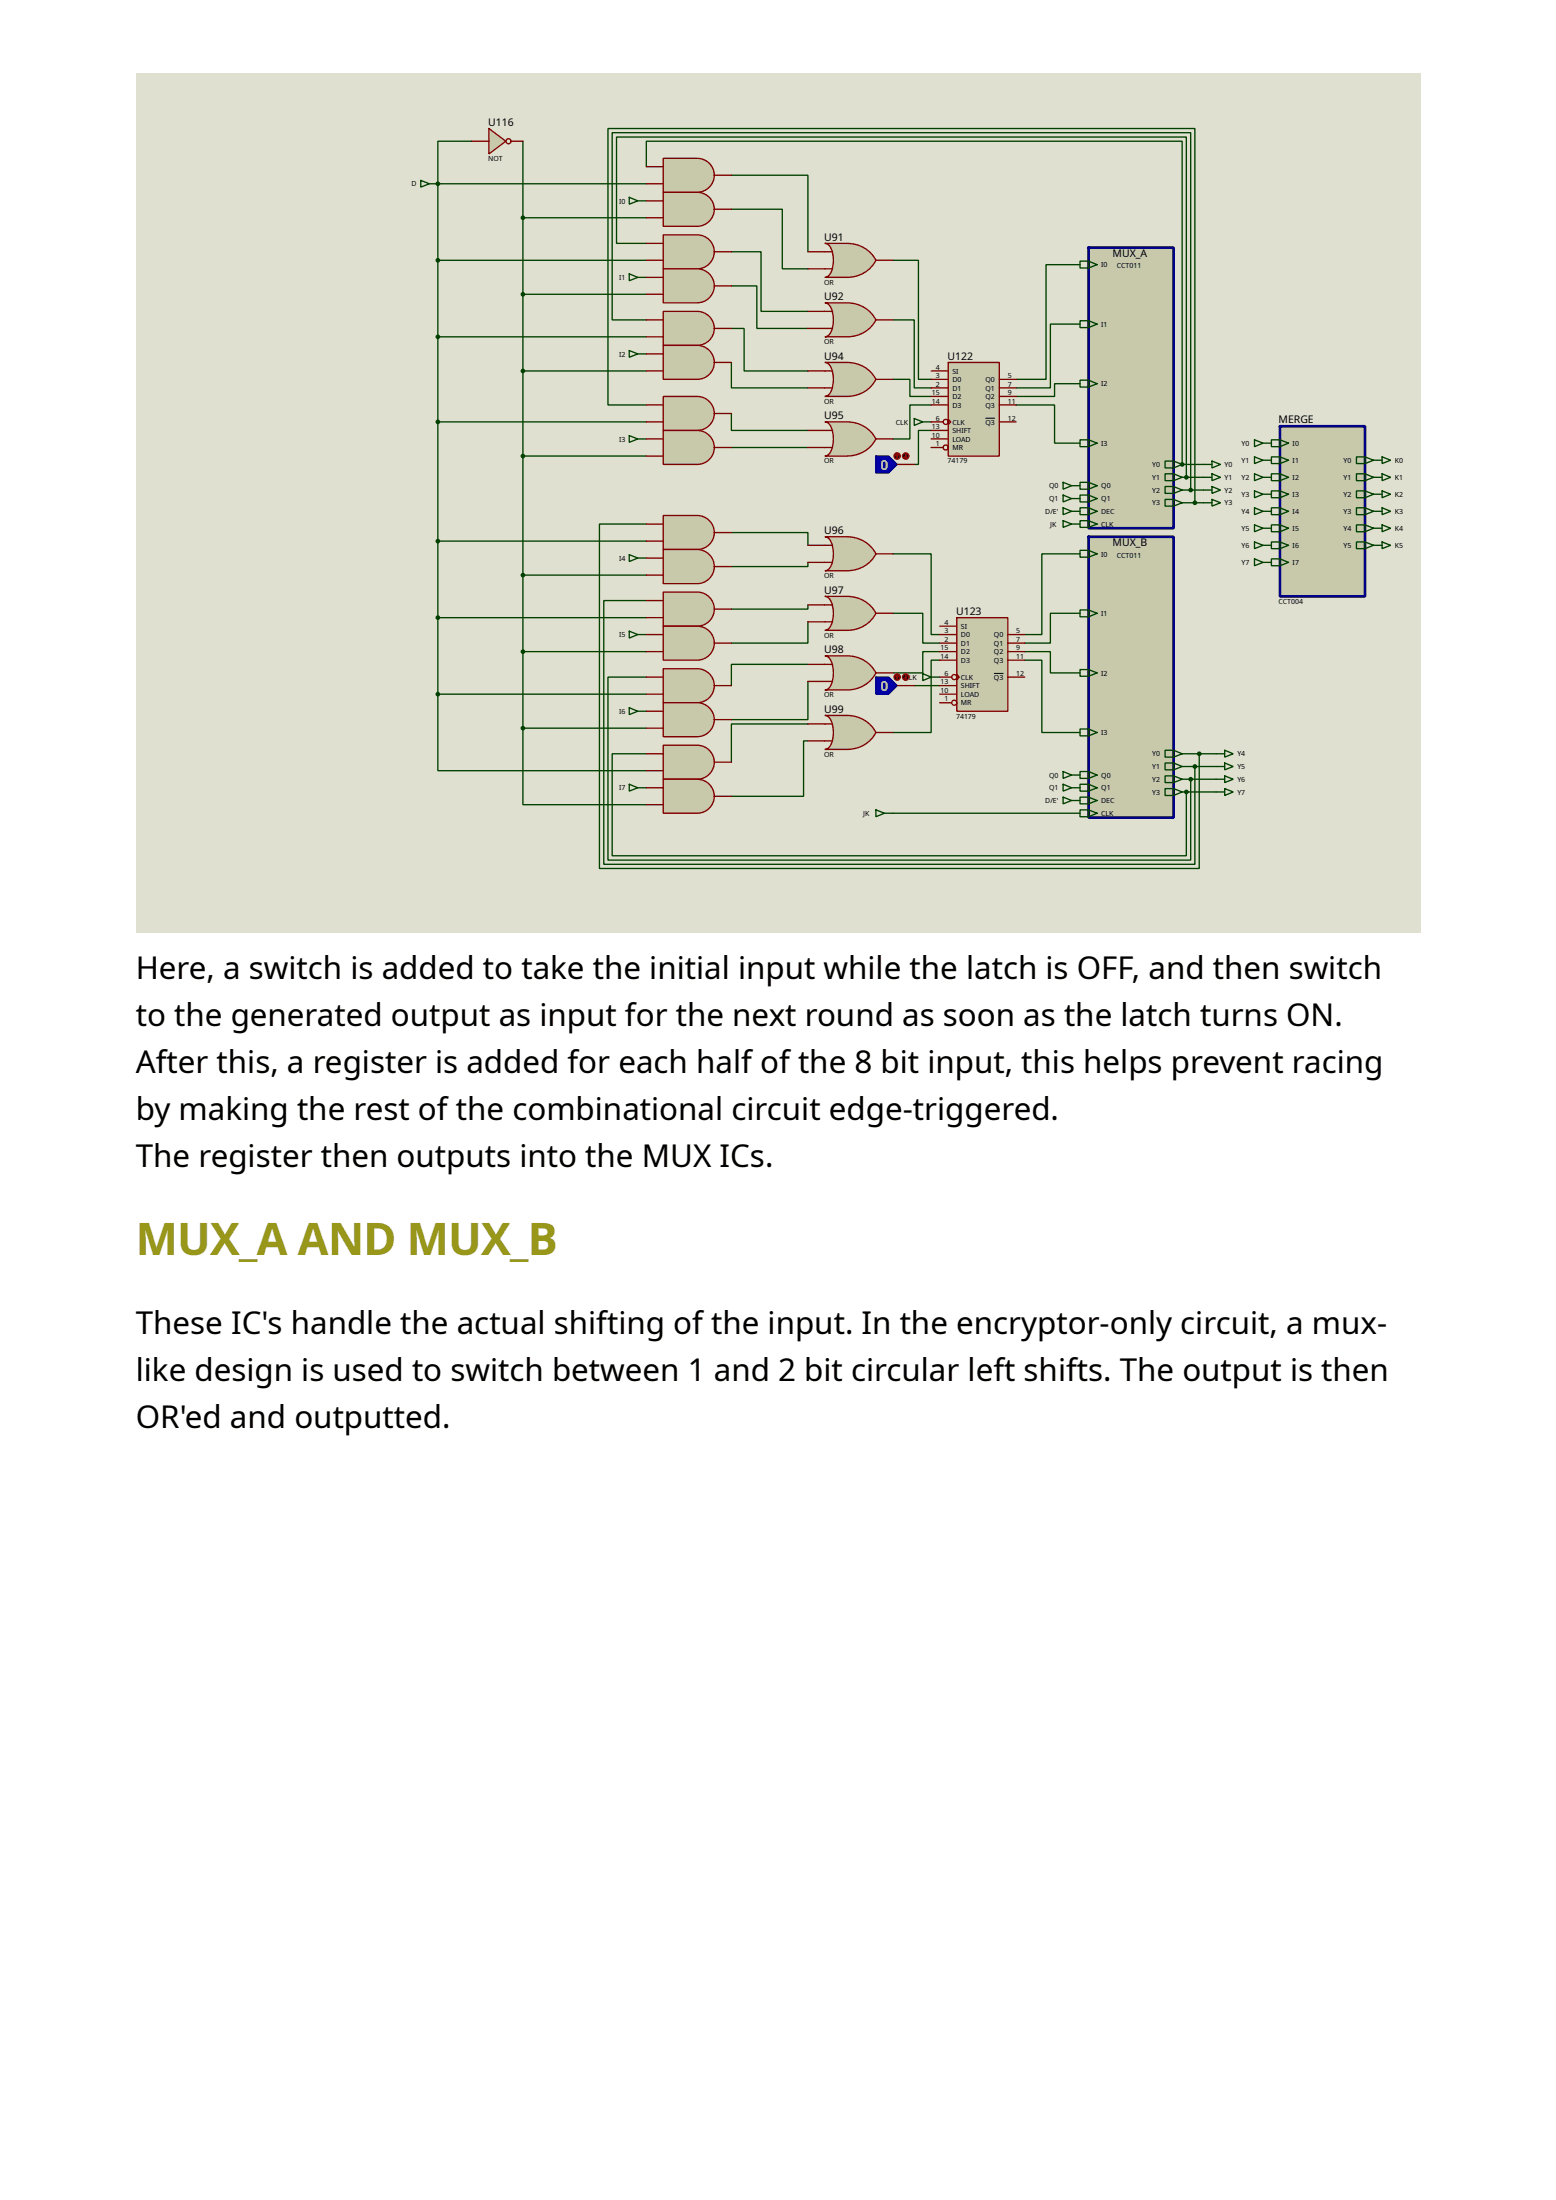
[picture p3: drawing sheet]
<svg xmlns="http://www.w3.org/2000/svg" width="210mm" height="297mm" viewBox="0 0 210 297" stroke-linecap="round" stroke-linejoin="round" font-family="sans-serif">
<path d="M18.3 9.9h173.6v116.1h-173.6z" fill-rule="evenodd" fill="#e0e0d0"/>
<g fill="none" stroke="#004000" stroke-width=".18">
<path d="M63.7 19.1h-4.5v5.7M70.6 19.1v79.3M59.2 35.2h28.1M59.2 24.8v69M59.2 24.8h28.1M70.6 29.4h16.7M70.6 39.8h16.7M87.3 32.9h-4v-14.4h77v46M87.3 22.5v-3.4h72.4v43.7h2.9M98.8 23.7h10.4v10.3M98.8 34h4v8.1h6.4M98.8 28.3h6.9v8h3.5"/>
<path d="M98.8 38.6h3.5v5.8h6.9M120.6 35.2h3.5v16.1h1.7M145.9 35.8h-4.6v15.5h-4M59.2 57h28.1M59.2 45.5h28.1M70.6 50.1h16.7M87.3 43.2h-4.6v-25.3h78.2v48.3M87.3 54.7h-5.2v-37.3h79.3v50.6M98.8 44.4h1.7v5.7h8.7M98.8 55.9v2.3h10.4M98.8 49v3.4h10.4M120.6 43.2h2.9v9.2h2.3"/>
<path d="M120.6 51.3h2.3v2.3h2.9M125.8 54.7h-2.9v4.6h-2.3M125.8 58.2h-1.7v4.6h-.6M137.3 54.7h5.2v5.2h3.4M145.9 43.8h-4v8.6h-4.6M145.9 51.9h-3.4v1.7h-5.2M59.2 73.1h28.1M70.6 61.6h16.7M70.6 77.7h16.7M87.3 70.8h-6.3v46.6h81v-15.5M98.8 72h10.4v1.7M98.8 60.5h10.4"/>
<path d="M109.2 76v.6h-10.4M120.6 74.9h5.2v10.9h1.2M145.9 74.9h-5.1v10.9h-2.3M159.7 64.5h2.9M159.7 66.2h2.9M159.7 68h2.9M59.2 93.8v10.4h28.1M59.2 93.8h28.1M59.2 83.5h28.1M70.6 98.4v10.4h16.7M70.6 88.1h16.7M70.6 98.4h16.7"/>
<path d="M87.3 91.5h-5.2v24.8h78.8v-11M87.3 81.2h-5.7v35.6h79.8v-13.2M109.2 81.8v.5h-10.4M109.2 89.8h-10.4v2.9M109.2 97.9h-10.4v5.1M109.2 84v2.9h-10.4M109.2 92.1v5.2h-10.4M120.6 82.9h4.1v4h2.3M123.5 92.7h3.5M127 88.1h-2.3v2.8h-4.1M127 89.2h-1.2v9.8h-5.2M138.5 88.1h3.4v2.8h4"/>
<path d="M138.5 89.2h2.3v9.8h5.1M145.9 82.9h-4v4h-3.4M87.3 101.9h-4.6v13.8h77.6v-8.7M109.2 100.1h-.6v7.5h-9.8M120.6 109.9h25.3M159.7 107h4.6M159.7 105.3h4.6M159.7 103.6h4.6M159.7 101.9h4.6"/>
</g>
<path d="M147.1 72.5h11.5v38h-11.5z" fill-rule="evenodd" fill="#c8c8aa"/>
<path d="M147.1 72.5h11.5v38h-11.5z" fill="none" stroke="#000080" stroke-width=".36"/>
<g fill="none" stroke="#004000" stroke-width=".18">
<path d="M85 26.7l1.2 .4-1.2 .5zM85 37l1.2 .5-1.2 .4zM86.2 27.1h1.1M86.2 37.5h1.1M85 47.4l1.2 .4-1.2 .5zM85 58.9l1.2 .4-1.2 .5zM86.2 47.8h1.1M86.2 59.3h1.1M162.6 62.8h1.1M162.6 64.5h1.1M162.6 66.2h1.1M162.6 68h1.1"/>
<path d="M163.7 62.3l1.2 .5-1.2 .4zM163.7 64l1.2 .5-1.2 .5zM163.7 65.8l1.2 .4-1.2 .5zM163.7 67.5l1.2 .5-1.2 .4zM118.3 109.5l1.2 .4-1.2 .5zM119.5 109.9h1.1M145.9 109.5h1.2l1.1 .4-1.1 .5h-1.2zM147.1 109.5v.9M157.4 101.4h1.2l1.1 .5-1.1 .4h-1.2zM157.4 103.1h1.2l1.1 .5-1.1 .5h-1.2zM157.4 104.9h1.2l1.1 .4-1.1 .5h-1.2zM157.4 106.6h1.2l1.1 .4-1.1 .5h-1.2z"/>
<path d="M158.6 101.4v.9M158.6 103.1v1M158.6 104.9v.9M158.6 106.6v.9M164.3 101.9h1.2M164.3 103.6h1.2M164.3 105.3h1.2M164.3 107h1.2M165.5 101.4l1.1 .5-1.1 .4zM165.5 103.1l1.1 .5-1.1 .5zM165.5 104.9l1.1 .4-1.1 .5zM165.5 106.6l1.1 .4-1.1 .5z"/>
</g>
<path d="M111.4 32.9h3a4.3 4.3 0 0 1 3.9 2.3 4.3 4.3 0 0 1-3.9 2.3h-3a1.27 1.27 0 0 0 1.1-1.2 3.9 3.9 0 0 0-.4-3.1l-.3-.2z" fill-rule="evenodd" fill="#c8c8aa"/>
<path d="M109.2 34h3.3M109.2 36.3h3.3M111.4 32.9h3a4.3 4.3 0 0 1 3.9 2.3 4.3 4.3 0 0 1-3.9 2.3h-3a1.27 1.27 0 0 0 1.1-1.2 3.9 3.9 0 0 0-.4-3.1l-.3-.2zM118.3 35.2h2.3" fill="none" stroke="#800000" stroke-width=".18"/>
<path d="M111.4 40.9h3a4.3 4.3 0 0 1 3.9 2.3 4.3 4.3 0 0 1-3.9 2.3h-3a1.26 1.26 0 0 0 1.1-1.1 4 4 0 0 0-.4-3.2l-.3-.2z" fill-rule="evenodd" fill="#c8c8aa"/>
<path d="M109.2 42.1h3.3M109.2 44.4h3.3M111.4 40.9h3a4.3 4.3 0 0 1 3.9 2.3 4.3 4.3 0 0 1-3.9 2.3h-3a1.26 1.26 0 0 0 1.1-1.1 4 4 0 0 0-.4-3.2l-.3-.2zM118.3 43.2h2.3" fill="none" stroke="#800000" stroke-width=".18"/>
<path d="M111.4 49h3a4.3 4.3 0 0 1 3.9 2.3 4.3 4.3 0 0 1-3.9 2.3h-3a1.27 1.27 0 0 0 1.1-1.2 3.9 3.9 0 0 0-.4-3.1l-.3-.2z" fill-rule="evenodd" fill="#c8c8aa"/>
<path d="M109.2 50.1h3.3M109.2 52.4h3.3M111.4 49h3a4.3 4.3 0 0 1 3.9 2.3 4.3 4.3 0 0 1-3.9 2.3h-3a1.27 1.27 0 0 0 1.1-1.2 3.9 3.9 0 0 0-.4-3.1l-.3-.2zM118.3 51.3h2.3" fill="none" stroke="#800000" stroke-width=".18"/>
<path d="M111.4 57h3a4.3 4.3 0 0 1 3.9 2.3 4.3 4.3 0 0 1-3.9 2.3h-3a1.27 1.27 0 0 0 1.1-1.1 4 4 0 0 0-.4-3.2l-.3-.2z" fill-rule="evenodd" fill="#c8c8aa"/>
<path d="M109.2 58.2h3.3M111.4 57h3a4.3 4.3 0 0 1 3.9 2.3 4.3 4.3 0 0 1-3.9 2.3h-3a1.27 1.27 0 0 0 1.1-1.1 4 4 0 0 0-.4-3.2l-.3-.2zM118.3 59.3h2.3M109.2 60.5h3.3" fill="none" stroke="#800000" stroke-width=".18"/>
<path d="M145.9 74.4h1.2l1.1 .5-1.1 .4h-1.2zM147.1 74.4v.9" fill="none" stroke="#004000" stroke-width=".18"/>
<path d="M111.4 72.5h3a4.3 4.3 0 0 1 3.9 2.4 4.3 4.3 0 0 1-3.9 2.2h-3a1.26 1.26 0 0 0 1.1-1.1 4 4 0 0 0-.4-3.1l-.3-.3z" fill-rule="evenodd" fill="#c8c8aa"/>
<path d="M109.2 73.7h3.3M109.2 76h3.3M111.4 72.5h3a4.3 4.3 0 0 1 3.9 2.4 4.3 4.3 0 0 1-3.9 2.2h-3a1.26 1.26 0 0 0 1.1-1.1 4 4 0 0 0-.4-3.1l-.3-.3zM118.3 74.9h2.3" fill="none" stroke="#800000" stroke-width=".18"/>
<path d="M145.9 82.4h1.2l1.1 .5-1.1 .5h-1.2zM147.1 82.4v1" fill="none" stroke="#004000" stroke-width=".18"/>
<path d="M111.4 80.6h3a4.3 4.3 0 0 1 3.9 2.3 4.3 4.3 0 0 1-3.9 2.3h-3a1.27 1.27 0 0 0 1.1-1.1 3.9 3.9 0 0 0-.4-3.2l-.3-.2z" fill-rule="evenodd" fill="#c8c8aa"/>
<path d="M109.2 81.8h3.3M109.2 84h3.3M111.4 80.6h3a4.3 4.3 0 0 1 3.9 2.3 4.3 4.3 0 0 1-3.9 2.3h-3a1.27 1.27 0 0 0 1.1-1.1 3.9 3.9 0 0 0-.4-3.2l-.3-.2zM118.3 82.9h2.3" fill="none" stroke="#800000" stroke-width=".18"/>
<path d="M145.9 90.5h1.2l1.1 .4-1.1 .5h-1.2zM147.1 90.5v.9" fill="none" stroke="#004000" stroke-width=".18"/>
<path d="M111.4 88.6h3a4.3 4.3 0 0 1 3.9 2.3 4.3 4.3 0 0 1-3.9 2.4h-3a1.27 1.27 0 0 0 1.1-1.2 4 4 0 0 0-.4-3.1l-.3-.3z" fill-rule="evenodd" fill="#c8c8aa"/>
<path d="M109.2 89.8h3.3M109.2 92.1h3.3M111.4 88.6h3a4.3 4.3 0 0 1 3.9 2.3 4.3 4.3 0 0 1-3.9 2.4h-3a1.27 1.27 0 0 0 1.1-1.2 4 4 0 0 0-.4-3.1l-.3-.3zM118.3 90.9h2.3" fill="none" stroke="#800000" stroke-width=".18"/>
<path d="M145.9 98.5h1.2l1.1 .5-1.1 .5h-1.2zM147.1 98.5v1" fill="none" stroke="#004000" stroke-width=".18"/>
<path d="M111.4 96.7h3a4.3 4.3 0 0 1 3.9 2.3 4.3 4.3 0 0 1-3.9 2.3h-3a1.27 1.27 0 0 0 1.1-1.1 3.9 3.9 0 0 0-.4-3.2l-.3-.2z" fill-rule="evenodd" fill="#c8c8aa"/>
<path d="M109.2 97.9h3.3M111.4 96.7h3a4.3 4.3 0 0 1 3.9 2.3 4.3 4.3 0 0 1-3.9 2.3h-3a1.27 1.27 0 0 0 1.1-1.1 3.9 3.9 0 0 0-.4-3.2l-.3-.2zM118.3 99h2.3M109.2 100.1h3.3" fill="none" stroke="#800000" stroke-width=".18"/>
<path d="M89.6 21.4h4.6a2.3 2.3 0 0 1 2.3 2.3 2.3 2.3 0 0 1-2.3 2.3h-4.6z" fill-rule="evenodd" fill="#c8c8aa"/>
<path d="M87.3 22.5h2.3M87.3 24.8h2.3M89.6 21.4h4.6a2.3 2.3 0 0 1 2.3 2.3 2.3 2.3 0 0 1-2.3 2.3h-4.6zM96.5 23.7h2.3" fill="none" stroke="#800000" stroke-width=".18"/>
<path d="M89.6 31.7h4.6a2.3 2.3 0 0 1 2.3 2.3 2.3 2.3 0 0 1-2.3 2.3h-4.6z" fill-rule="evenodd" fill="#c8c8aa"/>
<path d="M87.3 32.9h2.3M87.3 35.2h2.3M89.6 31.7h4.6a2.3 2.3 0 0 1 2.3 2.3 2.3 2.3 0 0 1-2.3 2.3h-4.6zM96.5 34h2.3" fill="none" stroke="#800000" stroke-width=".18"/>
<path d="M89.6 69.7h4.6a2.3 2.3 0 0 1 2.3 2.3 2.3 2.3 0 0 1-2.3 2.3h-4.6z" fill-rule="evenodd" fill="#c8c8aa"/>
<path d="M87.3 70.8h2.3M87.3 73.1h2.3M89.6 69.7h4.6a2.3 2.3 0 0 1 2.3 2.3 2.3 2.3 0 0 1-2.3 2.3h-4.6zM96.5 72h2.3" fill="none" stroke="#800000" stroke-width=".18"/>
<path d="M89.6 80h4.6a2.31 2.31 0 0 1 2.3 2.3 2.31 2.31 0 0 1-2.3 2.3h-4.6z" fill-rule="evenodd" fill="#c8c8aa"/>
<path d="M87.3 81.2h2.3M87.3 83.5h2.3M89.6 80h4.6a2.31 2.31 0 0 1 2.3 2.3 2.31 2.31 0 0 1-2.3 2.3h-4.6zM96.5 82.3h2.3" fill="none" stroke="#800000" stroke-width=".18"/>
<path d="M89.6 90.4h4.6a2.3 2.3 0 0 1 2.3 2.3 2.3 2.3 0 0 1-2.3 2.3h-4.6z" fill-rule="evenodd" fill="#c8c8aa"/>
<path d="M87.3 91.5h2.3M87.3 93.8h2.3M89.6 90.4h4.6a2.3 2.3 0 0 1 2.3 2.3 2.3 2.3 0 0 1-2.3 2.3h-4.6zM96.5 92.7h2.3" fill="none" stroke="#800000" stroke-width=".18"/>
<path d="M89.6 100.7h4.6a2.3 2.3 0 0 1 2.3 2.3 2.3 2.3 0 0 1-2.3 2.3h-4.6z" fill-rule="evenodd" fill="#c8c8aa"/>
<path d="M87.3 101.9h2.3M87.3 104.2h2.3M89.6 100.7h4.6a2.3 2.3 0 0 1 2.3 2.3 2.3 2.3 0 0 1-2.3 2.3h-4.6zM96.5 103h2.3" fill="none" stroke="#800000" stroke-width=".18"/>
<path d="M89.6 42.1h4.6a2.3 2.3 0 0 1 2.3 2.3 2.3 2.3 0 0 1-2.3 2.3h-4.6z" fill-rule="evenodd" fill="#c8c8aa"/>
<path d="M87.3 43.2h2.3M87.3 45.5h2.3M89.6 42.1h4.6a2.3 2.3 0 0 1 2.3 2.3 2.3 2.3 0 0 1-2.3 2.3h-4.6zM96.5 44.4h2.3" fill="none" stroke="#800000" stroke-width=".18"/>
<path d="M89.6 53.6h4.6a2.3 2.3 0 0 1 2.3 2.3 2.3 2.3 0 0 1-2.3 2.3h-4.6z" fill-rule="evenodd" fill="#c8c8aa"/>
<path d="M87.3 54.7h2.3M87.3 57h2.3M89.6 53.6h4.6a2.3 2.3 0 0 1 2.3 2.3 2.3 2.3 0 0 1-2.3 2.3h-4.6zM96.5 55.9h2.3" fill="none" stroke="#800000" stroke-width=".18"/>
<path d="M66.1 17.4l2.2 1.7-2.2 1.7z" fill="#c8c8aa"/>
<g fill="none" stroke="#800000" stroke-width=".18">
<path d="M63.7 19.1h2.4M66.1 17.4l2.2 1.7-2.2 1.7zM69 19.1h1.6"/>
<circle cx="68.7" cy="19.1" r=".34"/>
</g>
<circle cx="70.6" cy="98.4" r=".23" fill="#004000"/>
<circle cx="70.6" cy="98.4" r=".23" fill="none" stroke="#004000" stroke-width=".18"/>
<circle cx="70.6" cy="88.1" r=".23" fill="#004000"/>
<circle cx="70.6" cy="88.1" r=".23" fill="none" stroke="#004000" stroke-width=".18"/>
<circle cx="70.6" cy="77.7" r=".23" fill="#004000"/>
<circle cx="70.6" cy="77.7" r=".23" fill="none" stroke="#004000" stroke-width=".18"/>
<circle cx="70.6" cy="61.6" r=".23" fill="#004000"/>
<circle cx="70.6" cy="61.6" r=".23" fill="none" stroke="#004000" stroke-width=".18"/>
<circle cx="70.6" cy="50.1" r=".23" fill="#004000"/>
<circle cx="70.6" cy="50.1" r=".23" fill="none" stroke="#004000" stroke-width=".18"/>
<circle cx="70.6" cy="39.8" r=".23" fill="#004000"/>
<circle cx="70.6" cy="39.8" r=".23" fill="none" stroke="#004000" stroke-width=".18"/>
<circle cx="70.6" cy="29.4" r=".23" fill="#004000"/>
<circle cx="70.6" cy="29.4" r=".23" fill="none" stroke="#004000" stroke-width=".18"/>
<circle cx="59.2" cy="35.2" r=".23" fill="#004000"/>
<circle cx="59.2" cy="35.2" r=".23" fill="none" stroke="#004000" stroke-width=".18"/>
<circle cx="59.2" cy="93.8" r=".23" fill="#004000"/>
<circle cx="59.2" cy="93.8" r=".23" fill="none" stroke="#004000" stroke-width=".18"/>
<circle cx="59.2" cy="83.5" r=".23" fill="#004000"/>
<circle cx="59.2" cy="83.5" r=".23" fill="none" stroke="#004000" stroke-width=".18"/>
<circle cx="59.2" cy="73.1" r=".23" fill="#004000"/>
<circle cx="59.2" cy="73.1" r=".23" fill="none" stroke="#004000" stroke-width=".18"/>
<circle cx="59.2" cy="57" r=".23" fill="#004000"/>
<circle cx="59.2" cy="57" r=".23" fill="none" stroke="#004000" stroke-width=".18"/>
<circle cx="59.2" cy="45.5" r=".23" fill="#004000"/>
<circle cx="59.2" cy="45.5" r=".23" fill="none" stroke="#004000" stroke-width=".18"/>
<path d="M89.6 26h4.6a2.3 2.3 0 0 1 2.3 2.3 2.3 2.3 0 0 1-2.3 2.3h-4.6z" fill-rule="evenodd" fill="#c8c8aa"/>
<path d="M87.3 27.1h2.3M87.3 29.4h2.3M89.6 26h4.6a2.3 2.3 0 0 1 2.3 2.3 2.3 2.3 0 0 1-2.3 2.3h-4.6zM96.5 28.3h2.3" fill="none" stroke="#800000" stroke-width=".18"/>
<path d="M89.6 36.3h4.6a2.3 2.3 0 0 1 2.3 2.3 2.3 2.3 0 0 1-2.3 2.3h-4.6z" fill-rule="evenodd" fill="#c8c8aa"/>
<path d="M87.3 37.5h2.3M87.3 39.8h2.3M89.6 36.3h4.6a2.3 2.3 0 0 1 2.3 2.3 2.3 2.3 0 0 1-2.3 2.3h-4.6zM96.5 38.6h2.3" fill="none" stroke="#800000" stroke-width=".18"/>
<path d="M89.6 46.7h4.6a2.3 2.3 0 0 1 2.3 2.3 2.3 2.3 0 0 1-2.3 2.3h-4.6z" fill-rule="evenodd" fill="#c8c8aa"/>
<path d="M87.3 47.8h2.3M87.3 50.1h2.3M89.6 46.7h4.6a2.3 2.3 0 0 1 2.3 2.3 2.3 2.3 0 0 1-2.3 2.3h-4.6zM96.5 49h2.3" fill="none" stroke="#800000" stroke-width=".18"/>
<path d="M89.6 58.2h4.6a2.3 2.3 0 0 1 2.3 2.3 2.3 2.3 0 0 1-2.3 2.3h-4.6z" fill-rule="evenodd" fill="#c8c8aa"/>
<path d="M87.3 59.3h2.3M89.6 58.2h4.6a2.3 2.3 0 0 1 2.3 2.3 2.3 2.3 0 0 1-2.3 2.3h-4.6zM87.3 61.6h2.3M96.5 60.5h2.3" fill="none" stroke="#800000" stroke-width=".18"/>
<path d="M85 75l1.2 .4-1.2 .5zM86.2 75.4h1.1" fill="none" stroke="#004000" stroke-width=".18"/>
<path d="M89.6 74.3h4.6a2.31 2.31 0 0 1 2.3 2.3 2.31 2.31 0 0 1-2.3 2.3h-4.6z" fill-rule="evenodd" fill="#c8c8aa"/>
<path d="M87.3 75.4h2.3M87.3 77.7h2.3M89.6 74.3h4.6a2.31 2.31 0 0 1 2.3 2.3 2.31 2.31 0 0 1-2.3 2.3h-4.6zM96.5 76.6h2.3" fill="none" stroke="#800000" stroke-width=".18"/>
<path d="M85 85.3l1.2 .5-1.2 .4zM86.2 85.8h1.1" fill="none" stroke="#004000" stroke-width=".18"/>
<path d="M89.6 84.6h4.6a2.3 2.3 0 0 1 2.3 2.3 2.3 2.3 0 0 1-2.3 2.3h-4.6z" fill-rule="evenodd" fill="#c8c8aa"/>
<path d="M87.3 85.8h2.3M87.3 88.1h2.3M89.6 84.6h4.6a2.3 2.3 0 0 1 2.3 2.3 2.3 2.3 0 0 1-2.3 2.3h-4.6zM96.5 86.9h2.3" fill="none" stroke="#800000" stroke-width=".18"/>
<path d="M85 95.7l1.2 .4-1.2 .5zM86.2 96.1h1.1" fill="none" stroke="#004000" stroke-width=".18"/>
<path d="M89.6 95h4.6a2.3 2.3 0 0 1 2.3 2.3 2.3 2.3 0 0 1-2.3 2.3h-4.6z" fill-rule="evenodd" fill="#c8c8aa"/>
<path d="M87.3 96.1h2.3M87.3 98.4h2.3M89.6 95h4.6a2.3 2.3 0 0 1 2.3 2.3 2.3 2.3 0 0 1-2.3 2.3h-4.6zM96.5 97.3h2.3" fill="none" stroke="#800000" stroke-width=".18"/>
<path d="M85 106l1.2 .5-1.2 .4zM86.2 106.5h1.1" fill="none" stroke="#004000" stroke-width=".18"/>
<path d="M89.6 105.3h4.6a2.3 2.3 0 0 1 2.3 2.3 2.3 2.3 0 0 1-2.3 2.3h-4.6z" fill-rule="evenodd" fill="#c8c8aa"/>
<path d="M87.3 106.5h2.3M87.3 108.8h2.3M89.6 105.3h4.6a2.3 2.3 0 0 1 2.3 2.3 2.3 2.3 0 0 1-2.3 2.3h-4.6zM96.5 107.6h2.3" fill="none" stroke="#800000" stroke-width=".18"/>
<circle cx="160.3" cy="107" r=".23" fill="#004000"/>
<circle cx="160.3" cy="107" r=".23" fill="none" stroke="#004000" stroke-width=".18"/>
<circle cx="160.9" cy="105.3" r=".23" fill="#004000"/>
<circle cx="160.9" cy="105.3" r=".23" fill="none" stroke="#004000" stroke-width=".18"/>
<circle cx="161.4" cy="103.6" r=".23" fill="#004000"/>
<circle cx="161.4" cy="103.6" r=".23" fill="none" stroke="#004000" stroke-width=".18"/>
<circle cx="162" cy="101.9" r=".23" fill="#004000"/>
<circle cx="162" cy="101.9" r=".23" fill="none" stroke="#004000" stroke-width=".18"/>
<circle cx="160.3" cy="64.5" r=".23" fill="#004000"/>
<circle cx="160.3" cy="64.5" r=".23" fill="none" stroke="#004000" stroke-width=".18"/>
<circle cx="160.9" cy="66.2" r=".23" fill="#004000"/>
<circle cx="160.9" cy="66.2" r=".23" fill="none" stroke="#004000" stroke-width=".18"/>
<circle cx="161.4" cy="68" r=".23" fill="#004000"/>
<circle cx="161.4" cy="68" r=".23" fill="none" stroke="#004000" stroke-width=".18"/>
<circle cx="159.7" cy="62.8" r=".23" fill="#004000"/>
<g fill="none" stroke="#004000" stroke-width=".18">
<path d="M123.5 56.6l1.2 .4-1.2 .5zM124.7 57h1.1"/>
<circle cx="159.7" cy="62.8" r=".23"/>
</g>
<path d="M128.1 49h6.9v12.6h-6.9z" fill-rule="evenodd" fill="#c8c8aa"/>
<g fill="none" stroke="#800000" stroke-width=".18">
<path d="M125.8 50.1h2.3M125.8 51.3h2.3M125.8 52.4h2.3M125.8 53.6h2.3M125.8 54.7h2.3M125.8 57h1.6M125.8 58.2h2.3M125.8 59.3h2.3M128.1 49h6.9v12.6h-6.9zM128.1 56.7l.4 .3-.4 .4zM135 51.3h2.3M135 52.4h2.3"/>
<path d="M135 53.6h2.3M135 54.7h2.3M135 57h2.3M125.8 60.5h1.6"/>
<circle cx="127.8" cy="57" r=".34"/>
<circle cx="127.8" cy="60.5" r=".34"/>
</g>
<path d="M133.1 56.5h1.3" fill="none" stroke="#000" stroke-width=".14"/>
<path d="M118.3 61.6h1.8l1.1 1.2-1.1 1.1h-1.8z" fill-rule="evenodd" fill="#0000c0"/>
<path d="M118.3 61.6h1.8l1.1 1.2-1.1 1.1h-1.8z" fill="none" stroke="#000080" stroke-width=".18"/>
<path d="M121.2 62.8h2.3" fill="none" stroke="#800000" stroke-width=".18"/>
<circle cx="121.2" cy="61.6" r=".45" fill="#400000"/>
<g fill="none" stroke="#f00" stroke-width=".14">
<path d="M121.2 61.4l-.1 .1M121.2 61.4l.1 .1M121.2 61.4v.5"/>
<circle cx="121.2" cy="61.6" r=".45"/>
</g>
<circle cx="122.4" cy="61.6" r=".45" fill="#400000"/>
<g fill="none" stroke="#f00" stroke-width=".14">
<path d="M122.3 61.8l.1 .1M122.4 61.4v.5M122.5 61.8l-.1 .1"/>
<circle cx="122.4" cy="61.6" r=".45"/>
</g>
<path d="M124.7 91.1l1.1 .4-1.1 .5zM125.8 91.5h1.2" fill="none" stroke="#004000" stroke-width=".18"/>
<path d="M118.3 91.5h1.8l1.1 1.2-1.1 1.1h-1.8z" fill-rule="evenodd" fill="#0000c0"/>
<path d="M118.3 91.5h1.8l1.1 1.2-1.1 1.1h-1.8z" fill="none" stroke="#000080" stroke-width=".18"/>
<path d="M121.2 92.7h2.3" fill="none" stroke="#800000" stroke-width=".18"/>
<circle cx="121.2" cy="91.5" r=".45" fill="#400000"/>
<g fill="none" stroke="#f00" stroke-width=".14">
<path d="M121.2 91.3l-.1 .1M121.2 91.3l.1 .1M121.2 91.3v.5"/>
<circle cx="121.2" cy="91.5" r=".45"/>
</g>
<circle cx="122.4" cy="91.5" r=".45" fill="#400000"/>
<g fill="none" stroke="#f00" stroke-width=".14">
<path d="M122.3 91.6l.1 .2M122.4 91.3v.5M122.5 91.6l-.1 .2"/>
<circle cx="122.4" cy="91.5" r=".45"/>
</g>
<path d="M129.3 83.5h6.9v12.6h-6.9z" fill-rule="evenodd" fill="#c8c8aa"/>
<g fill="none" stroke="#800000" stroke-width=".18">
<path d="M127 84.6h2.3M127 85.8h2.3M127 86.9h2.3M127 88.1h2.3M127 89.2h2.3M127 91.5h1.6M127 92.7h2.3M127 93.8h2.3M127 95h1.6M129.3 83.5h6.9v12.6h-6.9zM129.3 91.2l.3 .3-.3 .4zM136.2 85.8h2.3"/>
<path d="M136.2 86.9h2.3M136.2 88.1h2.3M136.2 89.2h2.3M136.2 91.5h2.3"/>
<circle cx="128.9" cy="95" r=".34"/>
<circle cx="128.9" cy="91.5" r=".34"/>
</g>
<path d="M134.3 91h1.3" fill="none" stroke="#000" stroke-width=".14"/>
<path d="M172.9 57.6h11.5v23h-11.5z" fill-rule="evenodd" fill="#c8c8aa"/>
<path d="M172.9 57.6h11.5v23h-11.5z" fill="none" stroke="#000080" stroke-width=".36"/>
<g fill="none" stroke="#004000" stroke-width=".18">
<path d="M169.5 59.4l1.1 .5-1.1 .5zM170.6 59.9h1.2M171.8 59.4h1.1l1.2 .5-1.2 .5h-1.1zM172.9 59.4v1M169.5 68.6l1.1 .5-1.1 .5zM169.5 70.9l1.1 .5-1.1 .5zM169.5 73.2l1.1 .5-1.1 .5zM169.5 75.5l1.1 .5-1.1 .5zM169.5 61.8l1.1 .4-1.1 .5zM169.5 64l1.1 .5-1.1 .5zM169.5 66.3l1.1 .5-1.1 .5zM170.6 69.1h1.2"/>
<path d="M170.6 71.4h1.2M170.6 73.7h1.2M170.6 76h1.2M170.6 62.2h1.2M170.6 64.5h1.2M170.6 66.8h1.2M171.8 68.6h1.1l1.2 .5-1.2 .5h-1.1zM171.8 70.9h1.1l1.2 .5-1.2 .5h-1.1zM171.8 73.2h1.1l1.2 .5-1.2 .5h-1.1zM171.8 75.5h1.1l1.2 .5-1.2 .5h-1.1zM171.8 61.8h1.1l1.2 .4-1.2 .5h-1.1zM171.8 64h1.1l1.2 .5-1.2 .5h-1.1z"/>
<path d="M171.8 66.3h1.1l1.2 .5-1.2 .5h-1.1zM172.9 61.8v.9M172.9 64v1M172.9 66.3v1M172.9 68.6v1M172.9 70.9v1M172.9 73.2v1M172.9 75.5v1M183.3 61.8h1.1l1.2 .4-1.2 .5h-1.1zM183.3 64h1.1l1.2 .5-1.2 .5h-1.1zM183.3 66.3h1.1l1.2 .5-1.2 .5h-1.1zM183.3 68.6h1.1l1.2 .5-1.2 .5h-1.1z"/>
<path d="M183.3 70.9h1.1l1.2 .5-1.2 .5h-1.1zM183.3 73.2h1.1l1.2 .5-1.2 .5h-1.1zM184.4 61.8v.9M184.4 64v1M184.4 66.3v1M184.4 68.6v1M184.4 70.9v1M184.4 73.2v1M185.6 69.1h1.1M185.6 71.4h1.1M185.6 73.7h1.1M185.6 62.2h1.1"/>
<path d="M185.6 64.5h1.1M185.6 66.8h1.1M186.7 61.8l1.2 .4-1.2 .5zM186.7 64l1.2 .5-1.2 .5zM186.7 66.3l1.2 .5-1.2 .5zM186.7 68.6l1.2 .5-1.2 .5zM186.7 70.9l1.2 .5-1.2 .5zM186.7 73.2l1.2 .5-1.2 .5z"/>
</g>
<path d="M147.1 33.5h11.5v37.9h-11.5z" fill-rule="evenodd" fill="#c8c8aa"/>
<path d="M147.1 33.5h11.5v37.9h-11.5z" fill="none" stroke="#000080" stroke-width=".36"/>
<g fill="none" stroke="#004000" stroke-width=".18">
<path d="M56.8 24.4l1.2 .4-1.2 .5zM58 24.8h1.2M145.9 35.3h1.2l1.1 .5-1.1 .4h-1.2zM147.1 35.3v.9M145.9 43.4h1.2l1.1 .4-1.1 .5h-1.2zM145.9 51.4h1.2l1.1 .5-1.1 .4h-1.2zM145.9 59.4h1.2l1.1 .5-1.1 .5h-1.2zM147.1 43.4v.9M147.1 51.4v.9M147.1 59.4v1M143.6 70.4l1.2 .4-1.2 .5zM144.8 70.8h1.1"/>
<path d="M145.9 70.4h1.2l1.1 .4-1.1 .5h-1.2zM147.1 70.4v.9M157.4 62.3h1.2l1.1 .5-1.1 .4h-1.2zM157.4 64h1.2l1.1 .5-1.1 .5h-1.2zM157.4 65.8h1.2l1.1 .4-1.1 .5h-1.2zM157.4 67.5h1.2l1.1 .5-1.1 .4h-1.2zM158.6 62.3v.9M158.6 64v1M158.6 65.8v.9M158.6 67.5v.9"/>
</g>
<circle cx="59.2" cy="24.8" r=".23" fill="#004000"/>
<g fill="none" stroke="#004000" stroke-width=".18">
<path d="M143.6 68.6l1.2 .5-1.2 .5zM143.6 65.2l1.2 .4-1.2 .5zM143.6 66.9l1.2 .5-1.2 .4zM144.8 69.1h1.1M144.8 65.6h1.1M144.8 67.4h1.1M145.9 68.6h1.2l1.1 .5-1.1 .5h-1.2zM145.9 65.2h1.2l1.1 .4-1.1 .5h-1.2zM145.9 66.9h1.2l1.1 .5-1.1 .4h-1.2zM147.1 65.2v.9M147.1 66.9v.9M147.1 68.6v1"/>
<path d="M143.6 107.7l1.2 .5-1.2 .4zM143.6 104.3l1.2 .5-1.2 .4zM143.6 106l1.2 .5-1.2 .4zM144.8 108.2h1.1M144.8 104.8h1.1M144.8 106.5h1.1M145.9 107.7h1.2l1.1 .5-1.1 .4h-1.2zM145.9 104.3h1.2l1.1 .5-1.1 .4h-1.2zM145.9 106h1.2l1.1 .5-1.1 .4h-1.2zM147.1 104.3v.9M147.1 106v.9M147.1 107.7v.9"/>
<circle cx="59.2" cy="24.8" r=".23"/>
</g>
<text font-size="6" fill="#98971a" x="18.3" y="169.7">MUX_A AND MUX_B</text>
<g font-size="4.2">
<text x="18.3" y="132.4">Here, a switch is added to take the initial input while the latch is OFF, and then switch</text>
<text x="18.3" y="138.7">to the generated output as input for the next round as soon as the latch turns ON.</text>
<text x="18.3" y="145.1">After this, a register is added for each half of the 8 bit input, this helps prevent racing</text>
<text x="18.3" y="151.4">by making the rest of the combinational circuit edge-triggered.</text>
<text x="18.3" y="157.8">The register then outputs into the MUX ICs.</text>
<text x="18.3" y="180.3">These IC's handle the actual shifting of the input. In the encryptor-only circuit, a mux-</text>
<text x="18.3" y="186.6">like design is used to switch between 1 and 2 bit circular left shifts. The output is then</text>
<text x="18.3" y="193">OR'ed and outputted.</text>
</g>
<g font-size="1.9" fill="#c0c0c0">
<text x="119" y="63.5">0</text>
<text x="119" y="93.4">0</text>
</g>
<g font-size="1.4">
<text x="66" y="17">U116</text>
<text x="111.3" y="32.5">U91</text>
<text x="150.3" y="34.7">MUX_A</text>
<text x="111.3" y="40.6">U92</text>
<text x="111.3" y="48.6">U94</text>
<text x="128" y="48.6">U122</text>
<text x="111.3" y="56.7">U95</text>
<text x="172.7" y="57.2">MERGE</text>
<text x="111.3" y="72.2">U96</text>
<text x="150.3" y="73.8">MUX_B</text>
<text x="111.3" y="80.2">U97</text>
<text x="129.2" y="83.1">U123</text>
<text x="111.3" y="88.3">U98</text>
<text x="111.3" y="96.3">U99</text>
</g>
<g font-size=".9">
<text x="66" y="21.8">NOT</text>
<text x="55.6" y="25.2">D</text>
<text x="83.6" y="27.5">I0</text>
<text x="83.6" y="37.8">I1</text>
<text x="111.3" y="38.5">OR</text>
<text x="148.8" y="36.1">I0</text>
<text x="150.9" y="36.3">CCT011</text>
<text x="111.3" y="46.5">OR</text>
<text x="148.8" y="44.2">I1</text>
<text x="83.6" y="48.2">I2</text>
<text x="125.9" y="53.4">15</text>
<text x="126.4" y="50">4</text>
<text x="126.4" y="51.1">3</text>
<text x="126.4" y="52.2">2</text>
<text x="128.7" y="50.5">SI</text>
<text x="128.7" y="51.6">D0</text>
<text x="128.7" y="52.8">D1</text>
<text x="128.7" y="53.9">D2</text>
<text x="133.1" y="51.6">Q0</text>
<text x="133.1" y="52.8">Q1</text>
<text x="133.1" y="53.9">Q2</text>
<text x="136.2" y="51.1">5</text>
<text x="136.2" y="52.2">7</text>
<text x="136.2" y="53.4">9</text>
<text x="148.8" y="52.2">I2</text>
<text x="83.6" y="59.7">I3</text>
<text x="111.3" y="54.6">OR</text>
<text x="121" y="57.4">CLK</text>
<text x="125.9" y="54.6">14</text>
<text x="125.9" y="58">13</text>
<text x="125.9" y="59.1">10</text>
<text x="126.4" y="56.8">6</text>
<text x="128.7" y="55.1">D3</text>
<text x="128.7" y="57.4">CLK</text>
<text x="128.7" y="58.5">SHIFT</text>
<text x="128.7" y="59.7">LOAD</text>
<text x="133.1" y="55.1">Q3</text>
<text x="133.1" y="57.4">Q3</text>
<text x="136.2" y="54.6">11</text>
<text x="136.2" y="56.8">12</text>
<text x="111.3" y="62.6">OR</text>
<text x="126.4" y="60.3">1</text>
<text x="128" y="62.6">74179</text>
<text x="128.7" y="60.8">MR</text>
<text x="148.8" y="60.3">I3</text>
<text x="155.7" y="63.1">Y0</text>
<text x="155.7" y="64.9">Y1</text>
<text x="165.5" y="63.1">Y0</text>
<text x="165.5" y="64.9">Y1</text>
<text x="167.7" y="60.3">Y0</text>
<text x="167.7" y="62.6">Y1</text>
<text x="167.7" y="64.9">Y2</text>
<text x="174.6" y="60.3">I0</text>
<text x="174.6" y="62.6">I1</text>
<text x="174.6" y="64.9">I2</text>
<text x="181.5" y="62.6">Y0</text>
<text x="181.5" y="64.9">Y1</text>
<text x="188.4" y="62.6">K0</text>
<text x="188.4" y="64.9">K1</text>
<text x="141.2" y="69.5">D/E'</text>
<text x="141.8" y="66">Q0</text>
<text x="141.8" y="67.7">Q1</text>
<text x="141.9" y="71.2">JK</text>
<text x="148.8" y="71.2">CLK</text>
<text x="148.8" y="69.5">DEC</text>
<text x="148.8" y="66">Q0</text>
<text x="148.8" y="67.7">Q1</text>
<text x="155.7" y="66.6">Y2</text>
<text x="155.7" y="68.3">Y3</text>
<text x="165.5" y="66.6">Y2</text>
<text x="165.5" y="68.3">Y3</text>
<text x="167.7" y="69.5">Y4</text>
<text x="167.7" y="71.8">Y5</text>
<text x="167.7" y="67.2">Y3</text>
<text x="174.6" y="69.5">I4</text>
<text x="174.6" y="71.8">I5</text>
<text x="174.6" y="67.2">I3</text>
<text x="181.5" y="67.2">Y2</text>
<text x="181.5" y="69.5">Y3</text>
<text x="181.5" y="71.8">Y4</text>
<text x="188.4" y="67.2">K2</text>
<text x="188.4" y="69.5">K3</text>
<text x="188.4" y="71.8">K4</text>
<text x="83.6" y="75.8">I4</text>
<text x="148.8" y="75.2">I0</text>
<text x="150.9" y="75.4">CCT011</text>
<text x="167.7" y="74.1">Y6</text>
<text x="167.7" y="76.4">Y7</text>
<text x="174.6" y="74.1">I6</text>
<text x="174.6" y="76.4">I7</text>
<text x="181.5" y="74.1">Y5</text>
<text x="188.4" y="74.1">K5</text>
<text x="111.3" y="78.1">OR</text>
<text x="148.8" y="83.3">I1</text>
<text x="172.7" y="81.7">CCT004</text>
<text x="83.6" y="86.1">I5</text>
<text x="111.3" y="86.2">OR</text>
<text x="127.1" y="87.9">15</text>
<text x="127.1" y="89">14</text>
<text x="127.6" y="84.5">4</text>
<text x="127.6" y="85.6">3</text>
<text x="127.6" y="86.7">2</text>
<text x="129.8" y="85">SI</text>
<text x="129.8" y="86.1">D0</text>
<text x="129.8" y="87.3">D1</text>
<text x="129.8" y="88.4">D2</text>
<text x="129.8" y="89.6">D3</text>
<text x="134.3" y="86.1">Q0</text>
<text x="134.3" y="87.3">Q1</text>
<text x="134.3" y="88.4">Q2</text>
<text x="134.3" y="89.6">Q3</text>
<text x="137.3" y="85.6">5</text>
<text x="137.3" y="86.7">7</text>
<text x="137.3" y="87.9">9</text>
<text x="137.3" y="89">11</text>
<text x="111.3" y="94.2">OR</text>
<text x="122.2" y="91.9">CLK</text>
<text x="127.1" y="92.5">13</text>
<text x="127.1" y="93.6">10</text>
<text x="127.6" y="91.3">6</text>
<text x="127.6" y="94.8">1</text>
<text x="129.8" y="91.9">CLK</text>
<text x="129.8" y="93">SHIFT</text>
<text x="129.8" y="94.2">LOAD</text>
<text x="129.8" y="95.3">MR</text>
<text x="134.3" y="91.9">Q3</text>
<text x="137.3" y="91.3">12</text>
<text x="148.8" y="91.3">I2</text>
<text x="83.6" y="96.5">I6</text>
<text x="129.2" y="97.1">74179</text>
<text x="148.8" y="99.4">I3</text>
<text x="83.6" y="106.8">I7</text>
<text x="111.3" y="102.3">OR</text>
<text x="141.8" y="105.1">Q0</text>
<text x="141.8" y="106.8">Q1</text>
<text x="148.8" y="105.1">Q0</text>
<text x="148.8" y="106.8">Q1</text>
<text x="155.7" y="102.2">Y0</text>
<text x="155.7" y="104">Y1</text>
<text x="155.7" y="105.7">Y2</text>
<text x="155.7" y="107.4">Y3</text>
<text x="167.2" y="102.2">Y4</text>
<text x="167.2" y="104">Y5</text>
<text x="167.2" y="105.7">Y6</text>
<text x="167.2" y="107.4">Y7</text>
<text x="116.6" y="110.3">JK</text>
<text x="141.2" y="108.6">D/E'</text>
<text x="148.8" y="110.3">CLK</text>
<text x="148.8" y="108.6">DEC</text>
</g>
</svg>
